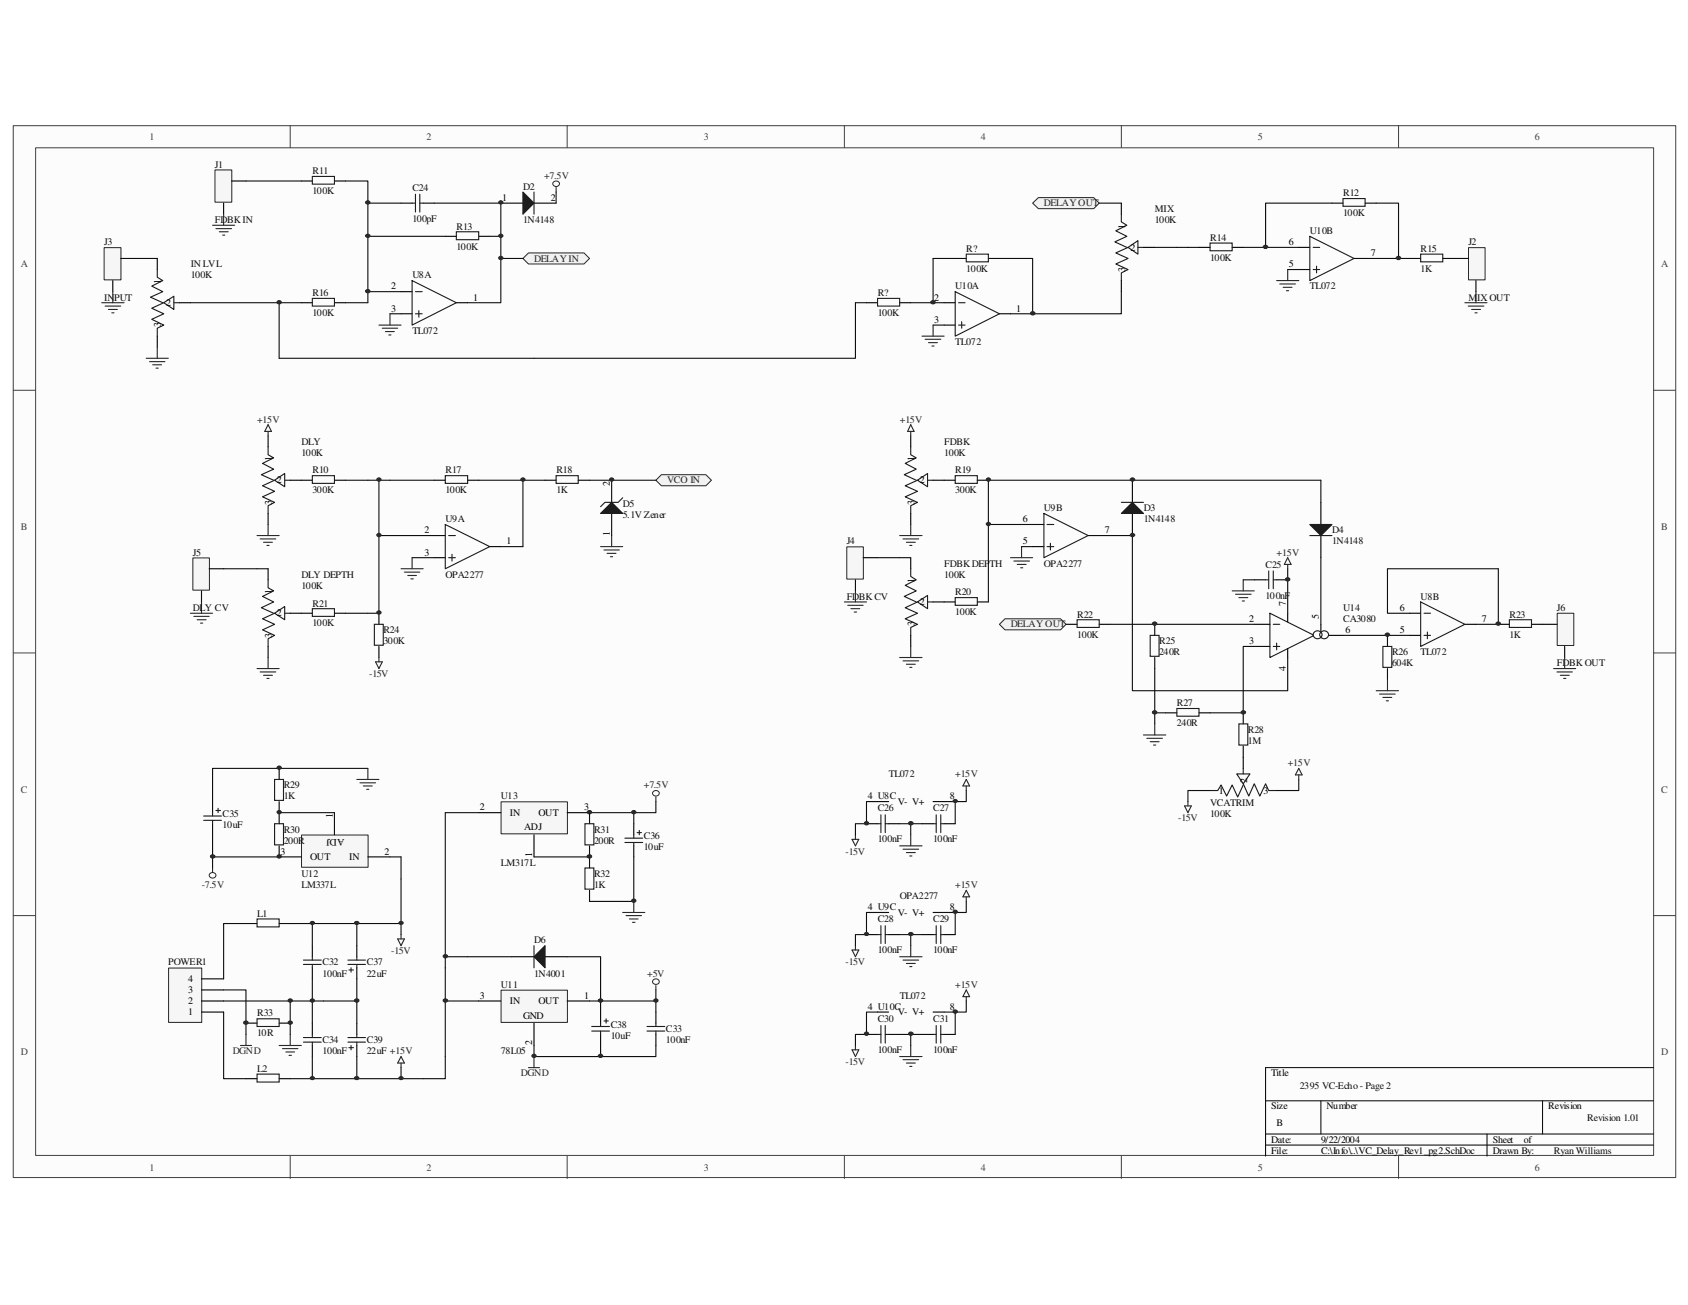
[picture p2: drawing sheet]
<svg xmlns="http://www.w3.org/2000/svg" width="279mm" height="216mm" viewBox="0 0 279 216" stroke-linecap="round" stroke-linejoin="round" font-family="sans-serif">
<path d="M2.2 20.8h275.2v174h-275.2z" fill="#fcfcfc"/>
<path d="M2.2 20.8h275.2v174h-275.2z" fill="none" stroke="#3f3f3f" stroke-width=".17"/>
<path d="M5.9 24.5h267.8v166.7h-267.8z" fill="#fcfcfc"/>
<g fill="none" stroke="#3f3f3f" stroke-width=".17">
<path d="M5.9 24.5h267.8v166.7h-267.8zM48 20.8v3.6M93.9 20.8v3.6M139.8 20.8v3.6M185.6 20.8v3.6M231.5 20.8v3.6M2.2 64.6h3.7M273.7 64.6h3.6M2.2 108h3.7M273.7 108h3.6M2.2 151.5h3.7M273.7 151.5h3.6"/>
<path d="M48 191.3v3.7M93.9 191.3v3.7M139.8 191.3v3.7M185.6 191.3v3.7M231.5 191.3v3.7"/>
</g>
<path d="M273.7 176.6h-64.2v14.7M209.5 182.1h64.2M209.5 187.6h64.2M209.5 189.4h64.2M218.6 182.1v5.5M246.1 187.6v3.7M255.3 182.1v5.5" fill="none" stroke="#000" stroke-width=".17"/>
<path d="M27.9 160.2h5.5v8.9h-5.5z" fill="#f6f6f6"/>
<path d="M27.9 160.2h5.5v8.9h-5.5z" fill="none" stroke="#252525" stroke-width=".17"/>
<path d="M33.4 167.4h3.6M33.4 165.6h3.6M33.4 163.8h3.6M33.4 161.9h3.6" fill="none" stroke="#000" stroke-width=".18"/>
<path d="M83 163.9h10.9v5.2h-10.9z" fill="#f6f6f6"/>
<path d="M82.9 163.8h11v5.3h-11zM108.1 162.2a.53 .53 0 0 1 .7-.2 .53 .53 0 0 1 .2 .6 .54 .54 0 0 1-.6 .2 .54 .54 0 0 1-.3-.6z" fill="none" stroke="#252525" stroke-width=".17"/>
<path d="M84.7 158.3h3.7M90.2 158.3h3.7M79.2 165.6h3.7M88.4 169.3v3.7M93.9 165.6h3.7M99.4 167.4v1.9M99.4 171.1v1.9M108.6 167.4v1.9M108.6 171.1v1.9" fill="none" stroke="#000" stroke-width=".18"/>
<path d="M108.6 163.1v.7" fill="none" stroke="#252525" stroke-width=".18"/>
<path d="M99.4 163.8v1.8h-1.8M99.4 167.4v-1.8h9.2v1.8M99.4 173v1.8h-11M108.6 173v1.8h-9.2M108.6 163.8v1.8" fill="none" stroke="#0e0e0e" stroke-width=".18"/>
<path d="M97.9 169.8h3M97.9 170.6h3M99.4 169.3v.5M99.4 170.6v.5M100 168.9h.7M100.3 168.5v.8M107.1 169.8h2.9M107.1 170.6h2.9M108.6 169.3v.5M108.6 170.6v.5" fill="none" stroke="#1b1b1b" stroke-width=".18"/>
<path d="M90.2 156.5v3.6l-1.8-1.8z" fill="#1b1b1b"/>
<g fill="none" stroke="#1b1b1b" stroke-width=".18">
<path d="M51.7 29.2h3.7v1.3h-3.7zM75.5 38.3h3.7v1.4h-3.7zM26 44.6v1.3l.9 .5-1.8 .9 1.8 1-2 .9 2 .9M27.1 50.1l-2 .9 2 .9-2 .9 2 1-1.1 .5v1.3M51.7 49.4h3.7v1.2h-3.7zM42.5 152h3.7v1.3h-3.7zM50.2 159.6h3M50.2 158.8h3M51.7 158.3v.5M51.7 159.6v.5M57.6 159.6h2.9M57.6 158.8h2.9"/>
<path d="M59.1 158.3v.5M59.1 159.6v.5M88.4 158.3l1.8-1.8v3.6zM88.4 156.5v3.6M42.5 177.7h3.7v1.3h-3.7zM50.2 172.4h3M50.2 171.7h3M51.7 171.1v.6M51.7 172.4v.6M57.6 172.4h2.9M57.6 171.7h2.9M57.7 160.5h.8"/>
<path d="M57.7 173.3h.8M58.1 160.1v.7M58.1 173v.7M59.1 171.1v.6M59.1 172.4v.6"/>
</g>
<g fill="none" stroke="#0e0e0e" stroke-width=".18">
<path d="M73.7 39.1h-12.8v11h-3.7M81.1 39.1h1.8v11h-5.5M40.7 152.8h-3.7v9.1M48 152.8h11.1v3.7M51.7 152.8v3.7M59.1 152.8h7.3v1.8M77.4 158.3h7.3M93.9 158.3h5.5v5.5M37 163.8h3.7v7.3M37 167.4v11.1h3.7M37 165.6h22.1v3.7M48 165.6v5.5"/>
<path d="M51.7 161.9v7.4M51.7 174.8v3.7M59.1 174.8v3.7h-11.1M59.1 161.9v3.7M66.4 176.6v1.9h-7.3M73.7 174.8v3.7h-7.3"/>
</g>
<g fill="none" stroke="#252525" stroke-width=".18">
<path d="M62.7 53.8h3.7M63.3 54.3h2.5M63.8 54.9h1.5M64.4 55.4h.3M64.6 51.9v1.9M65.8 155.3h1.1l-.5 1.2zM66.4 154.6v.7M39.8 173h1.8M40.7 171.1v1.9M46.2 173h3.7M46.8 173.5h2.5M47.3 174h1.5"/>
<path d="M47.8 174.6h.4M48 171.1v1.9M66.4 174.8l.5 1.1h-1.1zM66.4 175.9v.7"/>
</g>
<g fill="none" stroke="#000" stroke-width=".18">
<path d="M49.9 29.9h1.8M55.4 29.9h1.8M73.7 39.1h1.8M79.2 39.1h1.9M49.9 50.1h1.8M55.4 50.1h1.8M40.7 152.8h1.8M46.2 152.8h1.8M51.7 156.5v1.8M59.1 156.5v1.8M40.7 178.5h1.8M46.2 178.5h1.8"/>
<path d="M51.7 160.1v1.8M51.7 169.3v1.8M51.7 173v1.8M59.1 160.1v1.8M59.1 169.3v1.8M59.1 173v1.8"/>
</g>
<path d="M27.1 50.1l1.7-1.1v2.2z" fill="#fafafa"/>
<path d="M68.2 33.6h.6M68.8 32.1v3M69.5 32.1v3M69.5 33.6h.5M27.1 50.1l1.7-1.1v2.2zM28.8 50.1h.9" fill="none" stroke="#1b1b1b" stroke-width=".18"/>
<path d="M66.4 33.6h1.8M70 33.6h1.9M82.9 33.6h3.7M88.4 33.6h3.6M26 42.8v1.8M26 55.6v1.8M29.7 50.1h1.8" fill="none" stroke="#000" stroke-width=".18"/>
<path d="M92 31v.8M24.2 59.3h3.7M24.8 59.8h2.5M26 57.4v1.9M25.3 60.3h1.4M25.8 60.9h.4" fill="none" stroke="#252525" stroke-width=".18"/>
<path d="M66.4 33.6h-5.5v5.5M71.9 33.6h11v5.5" fill="none" stroke="#0e0e0e" stroke-width=".18"/>
<path d="M91.6 30.2a.53 .53 0 0 1 .7-.2 .53 .53 0 0 1 .2 .6 .53 .53 0 0 1-.7 .2 .53 .53 0 0 1-.2-.6z" fill="none" stroke="#252525" stroke-width=".17"/>
<path d="M86.6 31.8l1.8 1.8-1.8 1.8z" fill="#1b1b1b"/>
<path d="M86.6 31.8l1.8 1.8-1.8 1.8zM88.4 31.8v3.6M185.6 35.4v1.3l.9 .6-1.8 .9 1.8 .9-2 .9 2 .9M222.3 32.9h3.7v1.2h-3.7zM186.7 40.9l-2 .9 2 1-2 .9 2 .9-1.1 .5v1.3M200.3 40.2h3.6v1.3h-3.6zM235.1 42h3.7v1.3h-3.7z" fill="none" stroke="#1b1b1b" stroke-width=".18"/>
<path d="M92 31.8v1.8M220.5 33.6h-11v7.3h-3.7M227.8 33.6h3.7v9.2h-5.5" fill="none" stroke="#0e0e0e" stroke-width=".18"/>
<path d="M211.3 46.4h3.7M211.8 47h2.6M212.4 47.5h1.5M212.9 48.1h.4M213.1 44.6v1.8" fill="none" stroke="#252525" stroke-width=".18"/>
<path d="M220.5 33.6h1.8M226 33.6h1.8M198.5 40.9h1.8M203.9 40.9h1.9M233.3 42.8h1.8M238.8 42.8h1.8" fill="none" stroke="#000" stroke-width=".18"/>
<path d="M186.7 40.9l1.7-1.1v2.2z" fill="#fafafa"/>
<path d="M186.7 40.9l1.7-1.1v2.2zM188.4 40.9h.9M150.7 73.9v1.3l1 .6-1.9 .9 1.9 .9-2 .9 2 1M151.9 79.5l-2.1 .9 2.1 .9-2.1 .9 2.1 .9-1.2 .6v1.2" fill="none" stroke="#1b1b1b" stroke-width=".18"/>
<path d="M185.6 33.6v1.8M185.6 46.4v1.9M189.3 40.9h1.8" fill="none" stroke="#000" stroke-width=".18"/>
<path d="M191.1 40.9h3.7M196.6 40.9h1.9" fill="none" stroke="#0e0e0e" stroke-width=".18"/>
<path d="M167.3 92.3h3.6M167.8 92.8h2.6M168.4 93.4h1.4M168.9 93.9h.4M169.1 90.4v1.9" fill="none" stroke="#252525" stroke-width=".18"/>
<path d="M151.9 79.5l1.6-1.2v2.2z" fill="#fafafa"/>
<path d="M151.9 79.5l1.6-1.2v2.2zM153.5 79.5h.9M150.7 94.1v1.3l1 .5-1.9 .9 1.9 1-2 .9 2 .9M151.9 99.6l-2.1 .9 2.1 1-2.1 .9 2.1 .9-1.2 .5v1.3" fill="none" stroke="#1b1b1b" stroke-width=".18"/>
<path d="M150.7 72.1v1.8M154.4 79.5h1.9M150.7 84.9v1.9" fill="none" stroke="#000" stroke-width=".18"/>
<path d="M150.7 71.4v.7M150.7 70.3l.6 1.1h-1.1zM148.9 88.6h3.7M149.5 89.2h2.6M150 89.7h1.5M150.6 90.2h.3M150.7 86.8v1.8" fill="none" stroke="#252525" stroke-width=".18"/>
<path d="M151.9 99.6l1.6-1.1v2.2z" fill="#fafafa"/>
<path d="M158.1 78.7h3.7v1.3h-3.7zM151.9 99.6l1.6-1.1v2.2zM153.5 99.6h.9M158.1 98.9h3.7v1.2h-3.7z" fill="none" stroke="#1b1b1b" stroke-width=".18"/>
<path d="M156.3 79.5h1.8M161.8 79.5h1.8M187.4 79.5v3.6M150.7 92.3v1.8M154.4 99.6h3.7M161.8 99.6h1.8M187.4 84.9v3.7M150.7 105.1v1.8" fill="none" stroke="#000" stroke-width=".18"/>
<path d="M148.9 108.8h3.7M149.5 109.3h2.6M150 109.9h1.5M150.6 110.4h.3M150.7 106.9v1.9" fill="none" stroke="#252525" stroke-width=".18"/>
<path d="M185.6 84.9l1.8-1.8 1.9 1.8z" fill="#1b1b1b"/>
<path d="M185.6 83.1h3.7M187.4 83.1l1.9 1.8h-3.7z" fill="none" stroke="#1b1b1b" stroke-width=".18"/>
<path d="M218.6 83.1v3.7M218.6 88.6v3.7" fill="none" stroke="#000" stroke-width=".18"/>
<path d="M216.8 86.8h3.7l-1.9 1.8z" fill="#1b1b1b"/>
<path d="M216.8 86.8h3.7l-1.9 1.8zM216.8 88.6h3.7M210.2 101.5l7.3 3.6-7.3 3.7zM210.8 106.9h1M210.8 103.3h1M211.3 106.4v1.1" fill="none" stroke="#1b1b1b" stroke-width=".18"/>
<path d="M187.4 79.5h-23.8v20.1" fill="none" stroke="#0e0e0e" stroke-width=".18"/>
<path d="M207.6 103.3h2.6M207.6 106.9h2.6M213.1 101.5v1.4M213.1 107.3v1.5M218.6 103.3v1.8M219.9 105.1h2.4" fill="none" stroke="#000" stroke-width=".18"/>
<circle cx="218.1" cy="105" r=".71" fill="#fefefe"/>
<g fill="none" stroke="#1b1b1b" stroke-width=".18">
<path d="M209.5 95.9h.5M210 94.5v2.9M210.8 94.5v2.9M210.8 95.9h.5M194.8 117.2h3.7v1.3h-3.7zM205.1 119.8h1.4v3.5h-1.4zM205.8 129.9l-.9 2-1-2-.9 1.8-.9-1.8-.5 .9h-1.3M205.8 129.7l.9 2 .9-2 .9 2 1-2 .5 1.1h1.3"/>
<circle cx="218.1" cy="105" r=".71"/>
<circle cx="219.2" cy="105" r=".7"/>
</g>
<path d="M187.4 79.5h31.2M187.4 88.6v25.7h25.7v-5.5M205.8 95.9h1.8M213.1 94.1v7.4" fill="none" stroke="#0e0e0e" stroke-width=".18"/>
<path d="M203.9 97.8h3.7M204.5 98.3h2.6M205.1 98.9h1.4M205.6 99.4h.4M205.8 95.9v1.9M213.1 92.3l.6 1.1h-1.1zM213.1 93.4v.7" fill="none" stroke="#252525" stroke-width=".18"/>
<path d="M207.6 95.9h1.9M211.3 95.9h1.8M193 117.9h1.8M198.5 117.9h1.8M205.8 117.9v1.9M205.8 123.4v1.9" fill="none" stroke="#000" stroke-width=".18"/>
<path d="M204.7 128h2.2l-1.1 1.7z" fill="#fafafa"/>
<path d="M178.3 102.5h3.6v1.3h-3.6zM190.4 105.1h1.5v3.5h-1.5zM228.9 106.9h1.5v3.5h-1.5zM204.7 128h2.2l-1.1 1.7zM205.8 127.1v.9" fill="none" stroke="#1b1b1b" stroke-width=".18"/>
<path d="M176.5 103.3h1.8M181.9 103.3h1.9M191.1 103.3v1.8M191.1 108.8v1.8M229.7 105.1v1.8M229.7 110.6v1.8M198.5 130.8h1.8M205.8 125.3v1.8M211.3 130.8h1.8" fill="none" stroke="#000" stroke-width=".18"/>
<g fill="none" stroke="#252525" stroke-width=".18">
<path d="M191.1 119.8v1.8M227.8 114.3h3.7M228.3 114.8h2.6M228.9 115.4h1.5M229.5 115.9h.3M229.7 112.4v1.9M189.3 121.6h3.7M189.8 122.1h2.6M190.4 122.7h1.5M190.9 123.3h.4M196.1 133.3h1.1l-.6 1.1zM196.6 132.6v.7"/>
<path d="M215 127.1l.5 1.1h-1.1zM215 128.2v.8"/>
</g>
<path d="M248 94.1h-18.3v7.4h3.6M183.8 103.3h23.8M191.1 110.6v7.3M193 117.9h-1.9v1.9M207.6 106.9h-1.8v11h-5.5M222.3 105.1h11M198.5 130.8h-1.9v1.8M215 129v1.8h-1.9" fill="none" stroke="#0e0e0e" stroke-width=".18"/>
<path d="M166.3 102.4h9.2l1 .9-1 .9h-9.2l-.9-.9z" fill-rule="evenodd" fill="#f0f0f0"/>
<path d="M166.3 102.4h9.2l1 .9-1 .9h-9.2l-.9-.9z" fill="none" stroke="#252525" stroke-width=".17"/>
<path d="M49.9 79.5h1.8M55.4 79.5h1.8M71.9 79.5h1.8M77.4 79.5h1.8M49.9 101.5h1.8M55.4 101.5h1.8M62.7 101.5v1.8M62.7 106.9v1.9M248 103.3h1.8M253.5 103.3h1.8" fill="none" stroke="#000" stroke-width=".18"/>
<path d="M44.4 73.9v1.3l.9 .6-1.8 .9 1.8 .9-2 .9 2 1M45.4 79.5l-1.9 .9 1.9 .9-1.9 .9 1.9 .9-1 .6v1.2M51.7 78.7h3.7v1.3h-3.7zM73.7 78.7h3.7v1.3h-3.7zM51.7 100.7h3.7v1.3h-3.7zM62 103.3h1.4v3.4h-1.4zM249.8 102.5h3.7v1.3h-3.7z" fill="none" stroke="#1b1b1b" stroke-width=".18"/>
<path d="M62.7 79.5v9.1h9.2M64.6 79.5h7.3M79.2 79.5h11M60.9 101.5h1.8M244.3 103.3h3.7" fill="none" stroke="#0e0e0e" stroke-width=".18"/>
<path d="M66.4 94.1h3.6M66.9 94.7h2.6M67.5 95.2h1.4M68 95.8h.4M68.2 92.3v1.8M62.2 109.5h1.1l-.6 1.1zM62.7 108.8v.7" fill="none" stroke="#252525" stroke-width=".18"/>
<path d="M45.5 79.5l1.6-1.2v2.2z" fill="#fafafa"/>
<path d="M45.4 79.5l1.7-1.2v2.2zM47.1 79.5h.9M44.4 95.9v1.3l.9 .6-1.8 .9 1.8 .9-2 .9 2 1M45.4 101.5l-1.9 .9 1.9 .9-1.9 .9 1.9 .9-1 .6v1.2" fill="none" stroke="#1b1b1b" stroke-width=".18"/>
<path d="M44.4 72.1v1.8M48 79.5h1.9M44.4 84.9v1.9" fill="none" stroke="#000" stroke-width=".18"/>
<path d="M44.4 71.4v.7M44.4 70.3l.5 1.1h-1.1zM42.5 88.6h3.7M43.1 89.2h2.5M43.6 89.7h1.5M44.2 90.2h.3M44.4 86.8v1.8" fill="none" stroke="#252525" stroke-width=".18"/>
<path d="M60.9 79.5h3.7" fill="none" stroke="#0e0e0e" stroke-width=".18"/>
<path d="M45.5 101.5l1.6-1.2v2.2z" fill="#fafafa"/>
<path d="M92 78.7h3.7v1.3h-3.7zM45.4 101.5l1.7-1.2v2.2zM47.1 101.5h.9" fill="none" stroke="#1b1b1b" stroke-width=".18"/>
<path d="M90.2 79.5h1.8M95.7 79.5h1.9M101.2 79.5v3.6M44.4 94.1v1.8M101.2 84.9v3.7M44.4 106.9v1.9M48 101.5h1.9" fill="none" stroke="#000" stroke-width=".18"/>
<path d="M99.4 90.4h3.7M100 91h2.5M100.5 91.5h1.5M101 92.1h.4M101.2 88.6v1.8M42.5 110.6h3.7M43.1 111.2h2.5M43.6 111.7h1.5M44.2 112.2h.3M44.4 108.8v1.8" fill="none" stroke="#252525" stroke-width=".18"/>
<path d="M97.6 79.5h3.6M62.7 88.6v12.9M82.9 90.4h3.7" fill="none" stroke="#0e0e0e" stroke-width=".18"/>
<path d="M99.4 84.9l1.8-1.8 1.9 1.8z" fill="#1b1b1b"/>
<path d="M101.2 83.1l1.9 1.8h-3.7zM103.1 82.4l-.8 .7h-2.2l-.7 .7" fill="none" stroke="#1b1b1b" stroke-width=".18"/>
<path d="M57.2 79.5h3.7M57.2 101.5h3.7" fill="none" stroke="#0e0e0e" stroke-width=".18"/>
<path d="M108.6 79.5l.9-1h7.3l1 1-1 .9h-7.3z" fill-rule="evenodd" fill="#f0f0f0"/>
<path d="M108.6 79.5l.9-1h7.3l1 1-1 .9h-7.3z" fill="none" stroke="#252525" stroke-width=".17"/>
<path d="M101.2 79.5h7.4" fill="none" stroke="#0e0e0e" stroke-width=".18"/>
<path d="M87.5 41.8h9.2l.9 1-.9 .9h-9.2l-.9-.9z" fill-rule="evenodd" fill="#f0f0f0"/>
<path d="M87.5 41.8h9.2l.9 1-.9 .9h-9.2l-.9-.9z" fill="none" stroke="#252525" stroke-width=".17"/>
<path d="M170.9 33.6l1-.9h9.1l.9 .9-.9 .9h-9.1z" fill-rule="evenodd" fill="#f0f0f0"/>
<path d="M170.9 33.6l1-.9h9.1l.9 .9-.9 .9h-9.1z" fill="none" stroke="#252525" stroke-width=".17"/>
<path d="M46.2 59.3h42.2M82.9 42.8h3.7M194.8 40.9h1.8M231.5 42.8h1.8" fill="none" stroke="#0e0e0e" stroke-width=".18"/>
<path d="M83 132.7h10.9v5.2h-10.9z" fill="#f6f6f6"/>
<path d="M82.9 132.7h11v5.2h-11z" fill="none" stroke="#252525" stroke-width=".17"/>
<path d="M79.2 134.4h3.7M88.4 138.1v3.7M93.9 134.4h3.7" fill="none" stroke="#000" stroke-width=".18"/>
<path d="M49.9 138.2h11v5.3h-11z" fill="#f6f6f6"/>
<path d="M49.9 138.1h11v5.4h-11zM108.1 131a.54 .54 0 0 1 .7-.2 .54 .54 0 0 1 .2 .7 .54 .54 0 0 1-.6 .2 .54 .54 0 0 1-.3-.7z" fill="none" stroke="#252525" stroke-width=".17"/>
<g fill="none" stroke="#000" stroke-width=".18">
<path d="M66.4 51.9h1.8M66.4 48.3h1.8M75.5 50.1h1.9M215 44.6h1.8M215 40.9h1.8M224.1 42.8h1.9M71.9 92.3h1.8M71.9 88.6h1.8M81.1 90.4h1.8M170.9 90.4h1.9M170.9 86.8h1.9M180.1 88.6h1.8"/>
<path d="M233.3 105.1h1.8M233.3 101.5h1.8M242.5 103.3h1.8M35.2 132.6v1.8M35.2 136.3v1.8M46.2 139.9v1.9h3.7M46.2 127.1v1.9M46.2 132.6v3.7M55.4 134.4v3.7M97.6 134.4v1.9M97.6 139.9v3.7M104.9 136.3v1.8"/>
<path d="M104.9 139.9v1.9M60.9 141.8h3.7M97.6 147.3v1.8M40.7 169.3h1.8M46.2 169.3h1.8"/>
</g>
<path d="M181.9 33.6h3.7M60.9 48.3h5.5M64.6 51.9h1.8M35.2 138.1v3.7h11M46.2 134.4h9.2M60.9 127.1h-25.7v5.5M73.7 134.4h5.5M97.6 134.4h7.3v1.9M108.6 132.6v1.8h-3.7M88.4 141.8h9.2M104.9 141.8v7.3h-7.3M73.7 160.1v14.7" fill="none" stroke="#0e0e0e" stroke-width=".18"/>
<g fill="none" stroke="#1b1b1b" stroke-width=".18">
<path d="M216.8 39.1l7.3 3.7-7.3 3.6zM68.2 46.4l7.3 3.7-7.3 3.7zM68.8 51.9h1.1M68.8 48.3h1.1M69.3 51.4v1.1M217.4 44.6h1M217.4 40.9h1M217.9 44v1.1M73.7 86.8l7.4 3.6-7.4 3.7zM74.3 92.3h1.1M74.3 88.6h1.1M74.8 91.7v1.1"/>
<path d="M172.8 84.9l7.3 3.7-7.3 3.7zM173.3 90.4h1.1M173.3 86.8h1.1M173.9 89.9v1.1M235.1 99.6l7.4 3.7-7.4 3.6zM235.7 105.1h1.1M235.7 101.5h1.1M236.3 104.6v1.1M33.7 135h3M33.7 135.7h3M35.2 134.4v.6M35.2 135.7v.6"/>
<path d="M35.7 134.1h.8M36.1 133.7v.7M45.4 136.3h1.5v3.5h-1.5zM45.4 129h1.5v3.4h-1.5zM96.8 136.3h1.5v3.5h-1.5zM103.4 138.7h3M103.4 139.4h3M104.9 138.1v.6M104.9 139.4v.5M105.5 137.7h.7M105.8 137.4v.7M96.8 143.6h1.5v3.5h-1.5z"/>
<path d="M42.5 168.5h3.7v1.3h-3.7z"/>
</g>
<path d="M59.1 129h3.6M59.6 129.5h2.6M60.1 130h1.5M60.7 130.6h.3M60.9 127.1v1.9M108.6 131.9v.7M103.1 151h3.6M103.6 151.5h2.6M104.2 152h1.4M104.7 152.6h.4M104.9 149.1v1.9" fill="none" stroke="#252525" stroke-width=".18"/>
<path d="M231.1 42.5a.41 .41 0 0 1 .7 .2 .36 .36 0 0 1-.4 .3 .36 .36 0 0 1-.3-.5z" fill-rule="evenodd" fill="#252525"/>
<path d="M231.1 42.5a.41 .41 0 0 1 .7 .2 .36 .36 0 0 1-.4 .3 .36 .36 0 0 1-.3-.5z" fill="none" stroke="#252525" stroke-width=".17"/>
<path d="M209.5 40.9h5.5" fill="none" stroke="#0e0e0e" stroke-width=".18"/>
<path d="M209.1 40.7a.42 .42 0 0 1 .7 .1 .36 .36 0 0 1-.4 .3 .36 .36 0 0 1-.3-.4z" fill-rule="evenodd" fill="#252525"/>
<path d="M209.1 40.7a.42 .42 0 0 1 .7 .1 .36 .36 0 0 1-.4 .3 .36 .36 0 0 1-.3-.4zM34.7 144.6a.54 .54 0 0 1 .7-.2 .54 .54 0 0 1 .3 .6 .54 .54 0 0 1-.7 .2 .54 .54 0 0 1-.3-.6z" fill="none" stroke="#252525" stroke-width=".17"/>
<g fill="none" stroke="#0e0e0e" stroke-width=".18">
<path d="M213.1 44.6h1.9M86.6 79.5v10.9M218.6 79.5v3.6M68.2 92.3h3.7M163.6 86.8h7.3M169.1 90.4h1.8M181.9 88.6h5.5M218.6 92.3v11M248 94.1v9.2M73.7 134.4v25.7M145.3 132.6h-1.9v3.7M148.9 136.3h3.7"/>
<path d="M150.7 136.3v1.8M156.3 132.6h1.8v3.7M35.2 141.8v1.8M145.3 151h-1.9v3.6M148.9 154.6h3.7M150.7 154.6v1.9M156.3 151h1.8v3.6M145.3 167.4h-1.9v3.7M148.9 171.1h3.7M150.7 171.1v1.9M156.3 167.4h1.8v3.7"/>
</g>
<g fill="none" stroke="#252525" stroke-width=".18">
<path d="M148.9 139.9h3.7M150.7 138.1v1.8M35.2 143.6v.8M148.9 158.3h3.7M149.5 140.5h2.6M149.5 158.8h2.6M150 141.1h1.5M150 159.4h1.5M150.6 141.6h.3M150.6 159.9h.3M150.7 156.5v1.8M148.9 174.8h3.7"/>
<path d="M149.5 175.3h2.6M150 175.9h1.5M150.6 176.4h.3M150.7 173v1.8"/>
</g>
<g fill="none" stroke="#000" stroke-width=".18">
<path d="M143.4 136.3h1.9M145.3 132.6h1.8M147.1 136.3h1.8M152.6 136.3h1.8M154.4 132.6h1.9M156.3 136.3h1.8M143.4 154.6h1.9M145.3 151h1.8M147.1 154.6h1.8M152.6 154.6h1.8M154.4 151h1.9M156.3 154.6h1.8"/>
<path d="M143.4 171.1h1.9M145.3 167.4h1.8M147.1 171.1h1.8M152.6 171.1h1.8M154.4 167.4h1.9M156.3 171.1h1.8"/>
</g>
<g fill="none" stroke="#1b1b1b" stroke-width=".18">
<path d="M145.3 136.3h.5M145.8 134.8v2.9M146.5 134.8v2.9M146.5 136.3h.6M154.4 136.3h.6M155 134.8v2.9M155.7 136.3h.6M155.7 134.8v2.9M145.3 154.6h.5M145.8 153.1v3M146.5 153.1v3M146.5 154.6h.6"/>
<path d="M154.4 154.6h.6M155 153.1v3M155.7 153.1v3M155.7 154.6h.6M145.3 171.1h.5M145.8 169.7v2.9M146.5 169.7v2.9M146.5 171.1h.6M154.4 171.1h.6M155 169.7v2.9M155.7 169.7v2.9M155.7 171.1h.6"/>
</g>
<circle cx="62.8" cy="101.3" r=".32" fill="#252525"/>
<circle cx="62.8" cy="101.3" r=".32" fill="none" stroke="#252525" stroke-width=".17"/>
<circle cx="62.8" cy="88.5" r=".32" fill="#252525"/>
<circle cx="62.8" cy="88.5" r=".32" fill="none" stroke="#252525" stroke-width=".17"/>
<circle cx="62.8" cy="79.3" r=".32" fill="#252525"/>
<circle cx="62.8" cy="79.3" r=".32" fill="none" stroke="#252525" stroke-width=".17"/>
<circle cx="101.3" cy="79.3" r=".32" fill="#252525"/>
<circle cx="101.3" cy="79.3" r=".32" fill="none" stroke="#252525" stroke-width=".17"/>
<circle cx="86.6" cy="79.3" r=".32" fill="#252525"/>
<circle cx="86.6" cy="79.3" r=".32" fill="none" stroke="#252525" stroke-width=".17"/>
<circle cx="163.6" cy="86.7" r=".32" fill="#252525"/>
<circle cx="163.6" cy="86.7" r=".32" fill="none" stroke="#252525" stroke-width=".17"/>
<path d="M212.8 95.7a.41 .41 0 0 1 .7 .1 .36 .36 0 0 1-.4 .3 .36 .36 0 0 1-.3-.4z" fill-rule="evenodd" fill="#252525"/>
<path d="M212.8 95.7a.41 .41 0 0 1 .7 .1 .36 .36 0 0 1-.4 .3 .36 .36 0 0 1-.3-.4z" fill="none" stroke="#252525" stroke-width=".17"/>
<circle cx="163.6" cy="79.3" r=".32" fill="#252525"/>
<circle cx="163.6" cy="79.3" r=".32" fill="none" stroke="#252525" stroke-width=".17"/>
<circle cx="187.5" cy="88.5" r=".34" fill="#252525"/>
<circle cx="187.5" cy="88.5" r=".34" fill="none" stroke="#252525" stroke-width=".17"/>
<circle cx="187.5" cy="79.3" r=".34" fill="#252525"/>
<circle cx="187.5" cy="79.3" r=".34" fill="none" stroke="#252525" stroke-width=".17"/>
<circle cx="205.8" cy="117.9" r=".34" fill="#252525"/>
<circle cx="205.8" cy="117.9" r=".34" fill="none" stroke="#252525" stroke-width=".17"/>
<path d="M190.8 117.7a.42 .42 0 0 1 .7 .2 .36 .36 0 0 1-.4 .2 .36 .36 0 0 1-.3-.4z" fill-rule="evenodd" fill="#252525"/>
<path d="M190.8 117.7a.42 .42 0 0 1 .7 .2 .36 .36 0 0 1-.4 .2 .36 .36 0 0 1-.3-.4z" fill="none" stroke="#252525" stroke-width=".17"/>
<path d="M190.8 103a.41 .41 0 0 1 .7 .2 .36 .36 0 0 1-.4 .2 .36 .36 0 0 1-.3-.4z" fill-rule="evenodd" fill="#252525"/>
<path d="M190.8 103a.41 .41 0 0 1 .7 .2 .36 .36 0 0 1-.4 .2 .36 .36 0 0 1-.3-.4z" fill="none" stroke="#252525" stroke-width=".17"/>
<path d="M229.3 104.9a.41 .41 0 0 1 .7 .1 .36 .36 0 0 1-.4 .3 .36 .36 0 0 1-.3-.4z" fill-rule="evenodd" fill="#252525"/>
<path d="M229.3 104.9a.41 .41 0 0 1 .7 .1 .36 .36 0 0 1-.4 .3 .36 .36 0 0 1-.3-.4z" fill="none" stroke="#252525" stroke-width=".17"/>
<path d="M247.7 103a.41 .41 0 0 1 .7 .2 .36 .36 0 0 1-.5 .2 .36 .36 0 0 1-.2-.4z" fill-rule="evenodd" fill="#252525"/>
<path d="M247.7 103a.41 .41 0 0 1 .7 .2 .36 .36 0 0 1-.5 .2 .36 .36 0 0 1-.2-.4z" fill="none" stroke="#252525" stroke-width=".17"/>
<path d="M143.4 136.3h-1.8v1.8M159.9 130.8v1.8h-1.8M64.6 141.8h1.8v11M73.7 158.3h3.7M143.4 154.6h-1.8v1.9M159.9 149.1v1.9h-1.8M88.4 173v1.8M143.4 171.1h-1.8v1.9M159.9 165.6v1.8h-1.8" fill="none" stroke="#0e0e0e" stroke-width=".18"/>
<g fill="none" stroke="#252525" stroke-width=".18">
<path d="M141 138.9h1.1l-.5 1zM141.6 138.1v.8M159.9 129l.6 1h-1.1zM159.9 130v.8M141 157.2h1.1l-.5 1.1zM141.6 156.5v.7M159.9 148.4v.7M159.9 147.3l.6 1.1h-1.1zM87.5 176.6h1.8M88.4 174.8v1.8M141 173.7h1.1l-.5 1.1zM141.6 173v.7"/>
<path d="M159.9 164.9v.7M159.9 163.8l.6 1.1h-1.1z"/>
</g>
<circle cx="51.7" cy="165.5" r=".32" fill="#252525"/>
<circle cx="51.7" cy="165.5" r=".32" fill="none" stroke="#252525" stroke-width=".17"/>
<circle cx="48.1" cy="165.5" r=".32" fill="#252525"/>
<circle cx="48.1" cy="165.5" r=".32" fill="none" stroke="#252525" stroke-width=".17"/>
<path d="M58.7 178.2a.43 .43 0 0 1 .7 .2 .36 .36 0 0 1-.4 .2 .36 .36 0 0 1-.3-.4z" fill-rule="evenodd" fill="#252525"/>
<path d="M58.7 178.2a.43 .43 0 0 1 .7 .2 .36 .36 0 0 1-.4 .2 .36 .36 0 0 1-.3-.4z" fill="none" stroke="#252525" stroke-width=".17"/>
<path d="M58.7 165.4a.42 .42 0 0 1 .7 .1 .36 .36 0 0 1-.4 .3 .36 .36 0 0 1-.3-.4z" fill-rule="evenodd" fill="#252525"/>
<path d="M58.7 165.4a.42 .42 0 0 1 .7 .1 .36 .36 0 0 1-.4 .3 .36 .36 0 0 1-.3-.4z" fill="none" stroke="#252525" stroke-width=".17"/>
<path d="M58.7 152.6l.2-.1a.4 .4 0 0 1 .5 .2 .36 .36 0 0 1-.4 .2 .36 .36 0 0 1-.3-.3z" fill-rule="evenodd" fill="#252525"/>
<path d="M58.7 152.6l.2-.1a.4 .4 0 0 1 .5 .2 .36 .36 0 0 1-.4 .2 .36 .36 0 0 1-.3-.3z" fill="none" stroke="#252525" stroke-width=".17"/>
<path d="M51.4 152.6l.1-.1a.38 .38 0 0 1 .6 .2 .34 .34 0 0 1-.4 .2 .34 .34 0 0 1-.3-.3z" fill-rule="evenodd" fill="#252525"/>
<path d="M51.4 152.6l.1-.1a.38 .38 0 0 1 .6 .2 .34 .34 0 0 1-.4 .2 .34 .34 0 0 1-.3-.3z" fill="none" stroke="#252525" stroke-width=".17"/>
<path d="M51.4 178.2a.34 .34 0 0 1 .4-.1 .34 .34 0 0 1 .2 .4 .34 .34 0 0 1-.4 .1 .34 .34 0 0 1-.2-.4z" fill-rule="evenodd" fill="#252525"/>
<path d="M51.4 178.2a.34 .34 0 0 1 .4-.1 .34 .34 0 0 1 .2 .4 .34 .34 0 0 1-.4 .1 .34 .34 0 0 1-.2-.4z" fill="none" stroke="#252525" stroke-width=".17"/>
<path d="M66.1 152.6l.1-.1a.38 .38 0 0 1 .5 .2 .34 .34 0 0 1-.4 .2 .34 .34 0 0 1-.2-.3z" fill-rule="evenodd" fill="#252525"/>
<path d="M66.1 152.6l.1-.1a.38 .38 0 0 1 .5 .2 .34 .34 0 0 1-.4 .2 .34 .34 0 0 1-.2-.3z" fill="none" stroke="#252525" stroke-width=".17"/>
<path d="M66.1 178.2a.34 .34 0 0 1 .4-.1 .34 .34 0 0 1 .2 .4 .34 .34 0 0 1-.4 .1 .34 .34 0 0 1-.2-.4z" fill-rule="evenodd" fill="#252525"/>
<path d="M66.1 178.2a.34 .34 0 0 1 .4-.1 .34 .34 0 0 1 .2 .4 .34 .34 0 0 1-.4 .1 .34 .34 0 0 1-.2-.4z" fill="none" stroke="#252525" stroke-width=".17"/>
<circle cx="48.1" cy="169.2" r=".32" fill="#252525"/>
<circle cx="48.1" cy="169.2" r=".32" fill="none" stroke="#252525" stroke-width=".17"/>
<path d="M40.4 169a.42 .42 0 0 1 .7 .2 .36 .36 0 0 1-.4 .3 .36 .36 0 0 1-.3-.5z" fill-rule="evenodd" fill="#252525"/>
<path d="M40.4 169a.42 .42 0 0 1 .7 .2 .36 .36 0 0 1-.4 .3 .36 .36 0 0 1-.3-.5z" fill="none" stroke="#252525" stroke-width=".17"/>
<path d="M97.2 141.5a.42 .42 0 0 1 .7 .2 .36 .36 0 0 1-.4 .3 .36 .36 0 0 1-.3-.5z" fill-rule="evenodd" fill="#252525"/>
<path d="M97.2 141.5a.42 .42 0 0 1 .7 .2 .36 .36 0 0 1-.4 .3 .36 .36 0 0 1-.3-.5z" fill="none" stroke="#252525" stroke-width=".17"/>
<circle cx="104.9" cy="134.4" r=".32" fill="#252525"/>
<circle cx="104.9" cy="134.4" r=".32" fill="none" stroke="#252525" stroke-width=".17"/>
<circle cx="104.9" cy="149" r=".32" fill="#252525"/>
<circle cx="104.9" cy="149" r=".32" fill="none" stroke="#252525" stroke-width=".17"/>
<circle cx="73.8" cy="158.2" r=".34" fill="#252525"/>
<circle cx="73.8" cy="158.2" r=".34" fill="none" stroke="#252525" stroke-width=".17"/>
<path d="M73.7 165.6h5.5" fill="none" stroke="#0e0e0e" stroke-width=".18"/>
<circle cx="73.8" cy="165.5" r=".34" fill="#252525"/>
<circle cx="73.8" cy="165.5" r=".34" fill="none" stroke="#252525" stroke-width=".17"/>
<path d="M99.1 165.4a.41 .41 0 0 1 .7 .1 .36 .36 0 0 1-.4 .3 .36 .36 0 0 1-.3-.4z" fill-rule="evenodd" fill="#252525"/>
<path d="M99.1 165.4a.41 .41 0 0 1 .7 .1 .36 .36 0 0 1-.4 .3 .36 .36 0 0 1-.3-.4z" fill="none" stroke="#252525" stroke-width=".17"/>
<circle cx="108.6" cy="165.5" r=".32" fill="#252525"/>
<circle cx="108.6" cy="165.5" r=".32" fill="none" stroke="#252525" stroke-width=".17"/>
<path d="M99.1 174.6a.4 .4 0 0 1 .7 .1 .35 .35 0 0 1-.4 .3 .35 .35 0 0 1-.3-.4z" fill-rule="evenodd" fill="#252525"/>
<path d="M99.1 174.6a.4 .4 0 0 1 .7 .1 .35 .35 0 0 1-.4 .3 .35 .35 0 0 1-.3-.4z" fill="none" stroke="#252525" stroke-width=".17"/>
<circle cx="88.4" cy="174.7" r=".32" fill="#252525"/>
<circle cx="88.4" cy="174.7" r=".32" fill="none" stroke="#252525" stroke-width=".17"/>
<circle cx="143.5" cy="136.2" r=".32" fill="#252525"/>
<circle cx="143.5" cy="136.2" r=".32" fill="none" stroke="#252525" stroke-width=".17"/>
<path d="M143.1 154.4a.34 .34 0 0 1 .4-.1 .34 .34 0 0 1 .2 .4 .34 .34 0 0 1-.4 .1 .34 .34 0 0 1-.2-.4z" fill-rule="evenodd" fill="#252525"/>
<path d="M143.1 154.4a.34 .34 0 0 1 .4-.1 .34 .34 0 0 1 .2 .4 .34 .34 0 0 1-.4 .1 .34 .34 0 0 1-.2-.4z" fill="none" stroke="#252525" stroke-width=".17"/>
<circle cx="143.5" cy="171" r=".32" fill="#252525"/>
<circle cx="143.5" cy="171" r=".32" fill="none" stroke="#252525" stroke-width=".17"/>
<path d="M157.8 132.4a.34 .34 0 0 1 .4-.1 .34 .34 0 0 1 .2 .4h-.1a.38 .38 0 0 1-.5-.2z" fill-rule="evenodd" fill="#252525"/>
<path d="M157.8 132.4a.34 .34 0 0 1 .4-.1 .34 .34 0 0 1 .2 .4h-.1a.38 .38 0 0 1-.5-.2z" fill="none" stroke="#252525" stroke-width=".17"/>
<circle cx="150.8" cy="136.2" r=".34" fill="#252525"/>
<circle cx="150.8" cy="136.2" r=".34" fill="none" stroke="#252525" stroke-width=".17"/>
<path d="M150.4 154.4a.43 .43 0 0 1 .7 .1 .36 .36 0 0 1-.4 .3 .36 .36 0 0 1-.3-.4z" fill-rule="evenodd" fill="#252525"/>
<path d="M150.4 154.4a.43 .43 0 0 1 .7 .1 .36 .36 0 0 1-.4 .3 .36 .36 0 0 1-.3-.4z" fill="none" stroke="#252525" stroke-width=".17"/>
<circle cx="158.1" cy="150.8" r=".32" fill="#252525"/>
<circle cx="158.1" cy="150.8" r=".32" fill="none" stroke="#252525" stroke-width=".17"/>
<circle cx="150.8" cy="171" r=".34" fill="#252525"/>
<circle cx="150.8" cy="171" r=".34" fill="none" stroke="#252525" stroke-width=".17"/>
<circle cx="158.1" cy="167.4" r=".32" fill="#252525"/>
<circle cx="158.1" cy="167.4" r=".32" fill="none" stroke="#252525" stroke-width=".17"/>
<path d="M97.2 134.2a.42 .42 0 0 1 .7 .2 .36 .36 0 0 1-.4 .2 .36 .36 0 0 1-.3-.4z" fill-rule="evenodd" fill="#252525"/>
<path d="M97.2 134.2a.42 .42 0 0 1 .7 .2 .36 .36 0 0 1-.4 .2 .36 .36 0 0 1-.3-.4z" fill="none" stroke="#252525" stroke-width=".17"/>
<circle cx="46.2" cy="141.7" r=".32" fill="#252525"/>
<circle cx="46.2" cy="141.7" r=".32" fill="none" stroke="#252525" stroke-width=".17"/>
<circle cx="46.2" cy="134.4" r=".32" fill="#252525"/>
<circle cx="46.2" cy="134.4" r=".32" fill="none" stroke="#252525" stroke-width=".17"/>
<circle cx="46.2" cy="127" r=".32" fill="#252525"/>
<circle cx="46.2" cy="127" r=".32" fill="none" stroke="#252525" stroke-width=".17"/>
<circle cx="35.2" cy="141.7" r=".34" fill="#252525"/>
<circle cx="35.2" cy="141.7" r=".34" fill="none" stroke="#252525" stroke-width=".17"/>
<path d="M242.5 50.1h3.6M243 50.6h2.6M243.6 51.2h1.5M244.1 51.8h.4M244.3 48.3v1.8" fill="none" stroke="#252525" stroke-width=".18"/>
<path d="M243.1 41h2.7v5.3h-2.7z" fill="#f6f6f6"/>
<path d="M243.1 41h2.7v5.3h-2.7z" fill="none" stroke="#252525" stroke-width=".17"/>
<path d="M240.6 42.8h2.4M244.3 46.4v1.9" fill="none" stroke="#000" stroke-width=".18"/>
<path d="M35.6 28.2h2.8v5.2h-2.8z" fill="#f6f6f6"/>
<path d="M35.6 28.1h2.8v5.3h-2.8z" fill="none" stroke="#252525" stroke-width=".17"/>
<path d="M37 33.6v1.8M38.3 29.9h2.4" fill="none" stroke="#000" stroke-width=".18"/>
<path d="M17.3 41h2.7v5.3h-2.7z" fill="#f6f6f6"/>
<path d="M17.2 41h2.8v5.3h-2.8z" fill="none" stroke="#252525" stroke-width=".17"/>
<path d="M18.7 46.4v1.9M20 42.8h2.4" fill="none" stroke="#000" stroke-width=".18"/>
<path d="M16.8 50.1h3.7M17.4 50.6h2.6M18 51.2h1.4M18.5 51.8h.4M18.7 48.3v1.8" fill="none" stroke="#252525" stroke-width=".18"/>
<path d="M42.5 94.1h1.9" fill="none" stroke="#0e0e0e" stroke-width=".18"/>
<path d="M140.2 90.5h2.7v5.3h-2.7z" fill="#f6f6f6"/>
<path d="M140.2 90.5h2.7v5.3h-2.7z" fill="none" stroke="#252525" stroke-width=".17"/>
<path d="M141.6 95.9v1.9M142.9 92.3h2.4" fill="none" stroke="#000" stroke-width=".18"/>
<path d="M148.9 92.3h1.8" fill="none" stroke="#0e0e0e" stroke-width=".18"/>
<path d="M257.8 101.5h2.7v5.3h-2.7z" fill="#f6f6f6"/>
<path d="M257.8 101.5h2.7v5.3h-2.7z" fill="none" stroke="#252525" stroke-width=".17"/>
<path d="M255.3 103.3h2.4M259 106.9v1.9" fill="none" stroke="#000" stroke-width=".18"/>
<g fill="none" stroke="#252525" stroke-width=".18">
<path d="M33.4 99.6v1.9M139.8 99.6h3.6M141.6 97.8v1.8M31.5 101.5h3.7M32.1 102h2.5M32.6 102.5h1.5M33.2 103.1h.4M140.3 100.1h2.6M140.8 100.7h1.5M141.4 101.3h.4M257.2 110.6h3.6M257.7 111.2h2.6"/>
<path d="M258.3 111.7h1.4M258.8 112.2h.4M259 108.8v1.8"/>
</g>
<path d="M40.7 29.9h9.2M57.2 29.9h3.7v3.7M22.4 42.8h3.6M37 94.1h5.5M145.3 92.3h3.6" fill="none" stroke="#0e0e0e" stroke-width=".18"/>
<path d="M32 92.3h2.7v5.3h-2.7z" fill="#f6f6f6"/>
<path d="M31.9 92.3h2.8v5.3h-2.8z" fill="none" stroke="#252525" stroke-width=".17"/>
<path d="M143.4 50.1h1.9M148.9 50.1h1.8M156.3 53.8h1.8M156.3 50.1h1.8M158.1 42.8h1.8M163.6 42.8h1.8M165.4 51.9h1.9M33.4 97.8v1.8M34.6 94.1h2.4" fill="none" stroke="#000" stroke-width=".18"/>
<path d="M31.5 50.1h18.4M46.2 50.1v9.2M141.6 50.1h1.8M150.7 50.1h5.6M154.4 53.8h1.9M158.1 42.8h-3.7v7.3M165.4 42.8h5.5v9.1h-3.6" fill="none" stroke="#0e0e0e" stroke-width=".18"/>
<path d="M145.3 49.4h3.6v1.2h-3.6zM158.1 48.3l7.3 3.6-7.3 3.7zM158.7 53.8h1M158.7 50.1h1M159.2 53.2v1.1M159.9 42h3.7v1.3h-3.7z" fill="none" stroke="#1b1b1b" stroke-width=".18"/>
<path d="M35.2 37.3h3.6M35.7 37.8h2.6M36.3 38.3h1.5M36.9 38.9h.3M37 35.4v1.9M152.6 55.6h3.7M153.1 56.1h2.6M153.7 56.7h1.5M154.2 57.2h.4M154.4 53.8v1.8" fill="none" stroke="#252525" stroke-width=".18"/>
<path d="M60.6 38.9a.41 .41 0 0 1 .6 .1 .36 .36 0 0 1-.4 .3 .36 .36 0 0 1-.2-.4z" fill-rule="evenodd" fill="#252525"/>
<path d="M60.6 38.9a.41 .41 0 0 1 .6 .1 .36 .36 0 0 1-.4 .3 .36 .36 0 0 1-.2-.4z" fill="none" stroke="#252525" stroke-width=".17"/>
<circle cx="82.9" cy="39" r=".32" fill="#252525"/>
<circle cx="82.9" cy="39" r=".32" fill="none" stroke="#252525" stroke-width=".17"/>
<path d="M60.6 33.4a.4 .4 0 0 1 .6 .1 .35 .35 0 0 1-.4 .3 .35 .35 0 0 1-.2-.4z" fill-rule="evenodd" fill="#252525"/>
<path d="M60.6 33.4a.4 .4 0 0 1 .6 .1 .35 .35 0 0 1-.4 .3 .35 .35 0 0 1-.2-.4z" fill="none" stroke="#252525" stroke-width=".17"/>
<circle cx="82.9" cy="33.5" r=".32" fill="#252525"/>
<circle cx="82.9" cy="33.5" r=".32" fill="none" stroke="#252525" stroke-width=".17"/>
<circle cx="82.9" cy="42.7" r=".32" fill="#252525"/>
<circle cx="82.9" cy="42.7" r=".32" fill="none" stroke="#252525" stroke-width=".17"/>
<path d="M60.6 48a.41 .41 0 0 1 .6 .2 .36 .36 0 0 1-.4 .2 .36 .36 0 0 1-.2-.4z" fill-rule="evenodd" fill="#252525"/>
<path d="M60.6 48a.41 .41 0 0 1 .6 .2 .36 .36 0 0 1-.4 .2 .36 .36 0 0 1-.2-.4z" fill="none" stroke="#252525" stroke-width=".17"/>
<circle cx="46.2" cy="50" r=".32" fill="#252525"/>
<circle cx="46.2" cy="50" r=".32" fill="none" stroke="#252525" stroke-width=".17"/>
<path d="M154.1 49.9a.41 .41 0 0 1 .7 .1 .36 .36 0 0 1-.4 .3 .36 .36 0 0 1-.3-.4z" fill-rule="evenodd" fill="#252525"/>
<path d="M154.1 49.9a.41 .41 0 0 1 .7 .1 .36 .36 0 0 1-.4 .3 .36 .36 0 0 1-.3-.4z" fill="none" stroke="#252525" stroke-width=".17"/>
<path d="M141.6 50.1v9.2h-53.2M185.6 48.3v3.6h-14.7" fill="none" stroke="#0e0e0e" stroke-width=".18"/>
<circle cx="171" cy="51.8" r=".34" fill="#252525"/>
<circle cx="171" cy="51.8" r=".34" fill="none" stroke="#252525" stroke-width=".17"/>
<g font-size="1.7" fill="#3f3f3f">
<text x="24.8" y="23.1">1</text>
<text x="70.6" y="23.1">2</text>
<text x="116.5" y="23.1">3</text>
<text x="162.3" y="23.1">4</text>
<text x="208.2" y="23.1">5</text>
<text x="254.1" y="23.1">6</text>
<text x="3.5" y="44.2">A</text>
<text x="275" y="44.2">A</text>
<text x="3.5" y="87.7">B</text>
<text x="275" y="87.7">B</text>
<text x="3.5" y="131.1">C</text>
<text x="275" y="131.1">C</text>
<text x="3.5" y="174.6">D</text>
<text x="275" y="174.6">D</text>
<text x="24.8" y="193.7">1</text>
<text x="70.6" y="193.7">2</text>
<text x="116.5" y="193.7">3</text>
<text x="162.3" y="193.7">4</text>
<text x="208.2" y="193.7">5</text>
<text x="254.1" y="193.7">6</text>
</g>
<g font-size="1.7" fill="#0e0e0e">
<text x="35.6" y="27.7">J1</text>
<text x="51.7" y="28.8">R11</text>
<text x="51.7" y="32.1">100K</text>
<text x="68.3" y="31.6">C24</text>
<text x="86.6" y="31.4">D2</text>
<text x="191.1" y="35">MIX</text>
<text x="222.3" y="35.8">100K</text>
<text x="222.3" y="32.5">R12</text>
<text x="17.2" y="40.5">J3</text>
<text x="35.6" y="36.9">FDBK IN</text>
<text x="68.3" y="36.7">100pF</text>
<text x="75.6" y="41.3">100K</text>
<text x="75.6" y="38">R13</text>
<text x="86.6" y="36.9">1N4148</text>
<text x="159.9" y="41.6">R?</text>
<text x="191.1" y="36.9">100K</text>
<text x="200.3" y="39.8">R14</text>
<text x="216.8" y="38.7">U10B</text>
<text x="235.1" y="41.6">R15</text>
<text x="243.1" y="40.5">J2</text>
<text x="31.6" y="46.1">100K</text>
<text x="31.6" y="44.2">IN LVL</text>
<text x="68.3" y="46.1">U8A</text>
<text x="158.1" y="47.9">U10A</text>
<text x="159.9" y="44.9">100K</text>
<text x="200.3" y="43.1">100K</text>
<text x="216.8" y="47.9">TL072</text>
<text x="235.1" y="44.9">1K</text>
<text x="17.2" y="49.7">INPUT</text>
<text x="51.7" y="52.3">100K</text>
<text x="51.7" y="49">R16</text>
<text x="145.3" y="52.3">100K</text>
<text x="145.3" y="49">R?</text>
<text x="243.1" y="49.7">MIX OUT</text>
<text x="68.3" y="55.2">TL072</text>
<text x="158.1" y="57">TL072</text>
<text x="49.9" y="75.4">100K</text>
<text x="49.9" y="73.6">DLY</text>
<text x="156.3" y="75.4">100K</text>
<text x="156.3" y="73.6">FDBK</text>
<text x="51.7" y="81.6">300K</text>
<text x="51.7" y="78.3">R10</text>
<text x="73.7" y="81.6">100K</text>
<text x="73.7" y="78.3">R17</text>
<text x="92.1" y="81.6">1K</text>
<text x="92.1" y="78.3">R18</text>
<text x="103.1" y="83.8">D5</text>
<text x="158.1" y="81.6">300K</text>
<text x="158.1" y="78.3">R19</text>
<text x="73.7" y="86.4">U9A</text>
<text x="103.1" y="85.7">5.1V Zener</text>
<text x="172.8" y="84.5">U9B</text>
<text x="189.3" y="86.4">1N4148</text>
<text x="189.3" y="84.5">D3</text>
<text x="220.5" y="88.2">D4</text>
<text x="31.9" y="91.9">J5</text>
<text x="49.9" y="95.6">DLY DEPTH</text>
<text x="73.7" y="95.6">OPA2277</text>
<text x="140.2" y="90.1">J4</text>
<text x="156.3" y="95.6">100K</text>
<text x="156.3" y="93.7">FDBK DEPTH</text>
<text x="172.8" y="93.7">OPA2277</text>
<text x="209.5" y="93.9">C25</text>
<text x="220.5" y="90.1">1N4148</text>
<text x="31.9" y="101.1">DLY CV</text>
<text x="49.9" y="97.4">100K</text>
<text x="51.7" y="100.3">R21</text>
<text x="140.2" y="99.2">FDBK CV</text>
<text x="158.1" y="101.8">100K</text>
<text x="158.1" y="98.5">R20</text>
<text x="209.5" y="99">100nF</text>
<text x="222.3" y="101.1">U14</text>
<text x="235.1" y="99.2">U8B</text>
<text x="257.7" y="101.1">J6</text>
<text x="51.7" y="103.6">100K</text>
<text x="63.5" y="106.6">300K</text>
<text x="63.5" y="104.7">R24</text>
<text x="178.3" y="105.5">100K</text>
<text x="178.3" y="102.2">R22</text>
<text x="191.9" y="106.6">R25</text>
<text x="222.3" y="102.9">CA3080</text>
<text x="249.8" y="105.5">1K</text>
<text x="249.8" y="102.2">R23</text>
<text x="191.9" y="108.4">240R</text>
<text x="230.4" y="110.2">604K</text>
<text x="230.4" y="108.4">R26</text>
<text x="235.1" y="108.4">TL072</text>
<text x="257.7" y="110.2">FDBK OUT</text>
<text x="194.8" y="116.8">R27</text>
<text x="194.8" y="120.1">240R</text>
<text x="206.5" y="123.1">1M</text>
<text x="206.5" y="121.2">R28</text>
<text x="47" y="130.4">R29</text>
<text x="147.1" y="128.6">TL072</text>
<text x="36.9" y="137">10uF</text>
<text x="36.9" y="135.2">C35</text>
<text x="47" y="137.7">R30</text>
<text x="47" y="132.2">1K</text>
<text x="82.9" y="132.2">U13</text>
<text x="98.3" y="137.7">R31</text>
<text x="145.3" y="134.2">C26</text>
<text x="154.4" y="134.2">C27</text>
<text x="200.3" y="135.2">100K</text>
<text x="200.3" y="133.3">VCATRIM</text>
<text x="47" y="139.6">200R</text>
<text x="82.9" y="143.2">LM317L</text>
<text x="98.3" y="139.6">200R</text>
<text x="106.6" y="140.7">10uF</text>
<text x="106.6" y="138.8">C36</text>
<text x="145.3" y="139.4">100nF</text>
<text x="154.4" y="139.4">100nF</text>
<text x="49.9" y="146.9">LM337L</text>
<text x="49.9" y="145.1">U12</text>
<text x="98.3" y="146.9">1K</text>
<text x="98.3" y="145.1">R32</text>
<text x="149" y="148.7">OPA2277</text>
<text x="42.5" y="151.7">L1</text>
<text x="145.3" y="152.6">C28</text>
<text x="154.4" y="152.6">C29</text>
<text x="27.9" y="159.7">POWER1</text>
<text x="53.4" y="161.6">100nF</text>
<text x="53.4" y="159.7">C32</text>
<text x="60.7" y="161.6">22uF</text>
<text x="60.7" y="159.7">C37</text>
<text x="88.4" y="161.6">1N4001</text>
<text x="88.4" y="156.1">D6</text>
<text x="145.3" y="157.7">100nF</text>
<text x="154.4" y="157.7">100nF</text>
<text x="82.9" y="163.4">U11</text>
<text x="149" y="165.2">TL072</text>
<text x="42.5" y="171.5">10R</text>
<text x="42.5" y="168.2">R33</text>
<text x="53.4" y="172.6">C34</text>
<text x="60.7" y="172.6">C39</text>
<text x="101.1" y="171.9">10uF</text>
<text x="101.1" y="170">C38</text>
<text x="110.2" y="172.6">100nF</text>
<text x="110.2" y="170.7">C33</text>
<text x="145.3" y="169.1">C30</text>
<text x="154.4" y="169.1">C31</text>
<text x="42.5" y="177.3">L2</text>
<text x="53.4" y="174.4">100nF</text>
<text x="60.7" y="174.4">22uF +15V</text>
<text x="82.9" y="174.4">78L05</text>
<text x="145.3" y="174.2">100nF</text>
<text x="154.4" y="174.2">100nF</text>
<text x="215.2" y="180.1">2395 VC-Echo - Page 2</text>
<text x="262.7" y="185.4">Revision 1.01</text>
<text x="257.2" y="190.9">Ryan Williams</text>
</g>
<g font-size="1.7" fill="#252525">
<text x="90.1" y="29.5">+7.5V</text>
<text x="172.8" y="34.1">DELAY OUT</text>
<text x="88.4" y="43.3">DELAY IN</text>
<text x="42.5" y="69.9">+15V</text>
<text x="149" y="69.9">+15V</text>
<text x="110.4" y="80">VCO IN</text>
<text x="211.3" y="91.9">+15V</text>
<text x="167.3" y="103.8">DELAY OUT</text>
<text x="61.1" y="112">-15V</text>
<text x="106.6" y="130.4">+7.5V</text>
<text x="158.1" y="128.6">+15V</text>
<text x="213.1" y="126.7">+15V</text>
<text x="195" y="135.9">-15V</text>
<text x="140" y="141.4">-15V</text>
<text x="33.4" y="146.9">-7.5V</text>
<text x="158.1" y="146.9">+15V</text>
<text x="64.8" y="157.9">-15V</text>
<text x="107.1" y="161.6">+5V</text>
<text x="140" y="159.7">-15V</text>
<text x="158.1" y="163.4">+15V</text>
<text x="38.5" y="174.4">DGND</text>
<text x="86.2" y="178.1">DGND</text>
<text x="140" y="176.2">-15V</text>
</g>
<g font-size="1.7">
<text x="83.1" y="33.2">1</text>
<text x="91.2" y="33.2">2</text>
<text x="186.2" y="37.8" transform="rotate(-90 186.2 37.8)">1</text>
<text x="187.1" y="41.4">2</text>
<text x="213.3" y="40.5">6</text>
<text x="26.6" y="47" transform="rotate(-90 26.6 47)">1</text>
<text x="64.8" y="47.9">2</text>
<text x="186.2" y="45" transform="rotate(-90 186.2 45)">3</text>
<text x="213.3" y="44.2">5</text>
<text x="226.9" y="42.4">7</text>
<text x="27.5" y="50.6">2</text>
<text x="64.8" y="51.6">3</text>
<text x="78.3" y="49.7">1</text>
<text x="154.6" y="53.4">3</text>
<text x="154.6" y="49.7">2</text>
<text x="168.2" y="51.6">1</text>
<text x="26.6" y="54.1" transform="rotate(-90 26.6 54.1)">3</text>
<text x="45" y="76.3" transform="rotate(-90 45 76.3)">1</text>
<text x="151.4" y="76.3" transform="rotate(-90 151.4 76.3)">1</text>
<text x="45" y="83.5" transform="rotate(-90 45 83.5)">3</text>
<text x="45.8" y="80">2</text>
<text x="100.9" y="80.4" transform="rotate(-90 100.9 80.4)">2</text>
<text x="151.4" y="83.5" transform="rotate(-90 151.4 83.5)">3</text>
<text x="152.3" y="80">2</text>
<text x="70.2" y="88.2">2</text>
<text x="100.9" y="88.6" transform="rotate(-90 100.9 88.6)">1</text>
<text x="169.3" y="86.4">6</text>
<text x="182.9" y="88.2">7</text>
<text x="70.2" y="91.9">3</text>
<text x="83.8" y="90.1">1</text>
<text x="169.3" y="90.1">5</text>
<text x="45" y="98.4" transform="rotate(-90 45 98.4)">1</text>
<text x="45.8" y="102">2</text>
<text x="151.4" y="96.5" transform="rotate(-90 151.4 96.5)">1</text>
<text x="152.3" y="100.1">2</text>
<text x="212.8" y="100.2" transform="rotate(-90 212.8 100.2)">7</text>
<text x="231.7" y="101.1">6</text>
<text x="45" y="105.5" transform="rotate(-90 45 105.5)">3</text>
<text x="151.4" y="103.6" transform="rotate(-90 151.4 103.6)">3</text>
<text x="206.7" y="102.9">2</text>
<text x="206.7" y="106.6">3</text>
<text x="218.3" y="102.4" transform="rotate(-90 218.3 102.4)">5</text>
<text x="222.7" y="104.7">6</text>
<text x="231.7" y="104.7">5</text>
<text x="245.3" y="102.9">7</text>
<text x="212.8" y="111" transform="rotate(-90 212.8 111)">4</text>
<text x="201.8" y="131.3">1</text>
<text x="206.4" y="129.5" transform="rotate(-90 206.4 129.5)">2</text>
<text x="209.1" y="131.3">3</text>
<text x="55.1" y="135.4" transform="rotate(-90 55.1 135.4)">1</text>
<text x="79.4" y="134">2</text>
<text x="84.4" y="135">IN</text>
<text x="86.8" y="137.4">ADJ</text>
<text x="89.1" y="135">OUT</text>
<text x="96.7" y="134">3</text>
<text x="143.6" y="132.2">4 U8C</text>
<text x="148.6" y="133.1">V- V+</text>
<text x="157.2" y="132.2">8</text>
<text x="46.4" y="141.4">3</text>
<text x="51.3" y="142.3">OUT</text>
<text x="57" y="138.9" transform="rotate(180 57 138.9)">ADJ</text>
<text x="57.8" y="142.3">IN</text>
<text x="63.6" y="141.4">2</text>
<text x="88.1" y="141.8" transform="rotate(-90 88.1 141.8)">1</text>
<text x="143.6" y="150.6">4 U9C</text>
<text x="148.6" y="151.5">V- V+</text>
<text x="157.2" y="150.6">8</text>
<text x="31.2" y="168">1</text>
<text x="31.2" y="166.2">2</text>
<text x="31.2" y="164.3">3</text>
<text x="31.2" y="162.5">4</text>
<text x="79.4" y="165.2">3</text>
<text x="84.4" y="166.2">IN</text>
<text x="89.1" y="166.2">OUT</text>
<text x="96.7" y="165.2">1</text>
<text x="143.6" y="167.1">4 U10C</text>
<text x="148.6" y="168">V- V+</text>
<text x="157.2" y="167.1">8</text>
<text x="86.6" y="168.5">GND</text>
<text x="88.1" y="173" transform="rotate(-90 88.1 173)">2</text>
<text x="210.4" y="178.1">Title</text>
<text x="210.4" y="183.6">Size</text>
<text x="219.6" y="183.6">Number</text>
<text x="256.2" y="183.6">Revision</text>
<text x="210.4" y="189.1">Date:</text>
<text x="210.4" y="190.9">File:</text>
<text x="211.3" y="186.3">B</text>
<text x="218.7" y="189.1">9/22/2004</text>
<text x="218.7" y="190.9">C:\Info\..\VC_Delay_Rev1_pg2.SchDoc</text>
<text x="247.1" y="190.9">Drawn By:</text>
<text x="247.1" y="189.1">Sheet</text>
<text x="252.2" y="189.1">of</text>
</g>
</svg>
